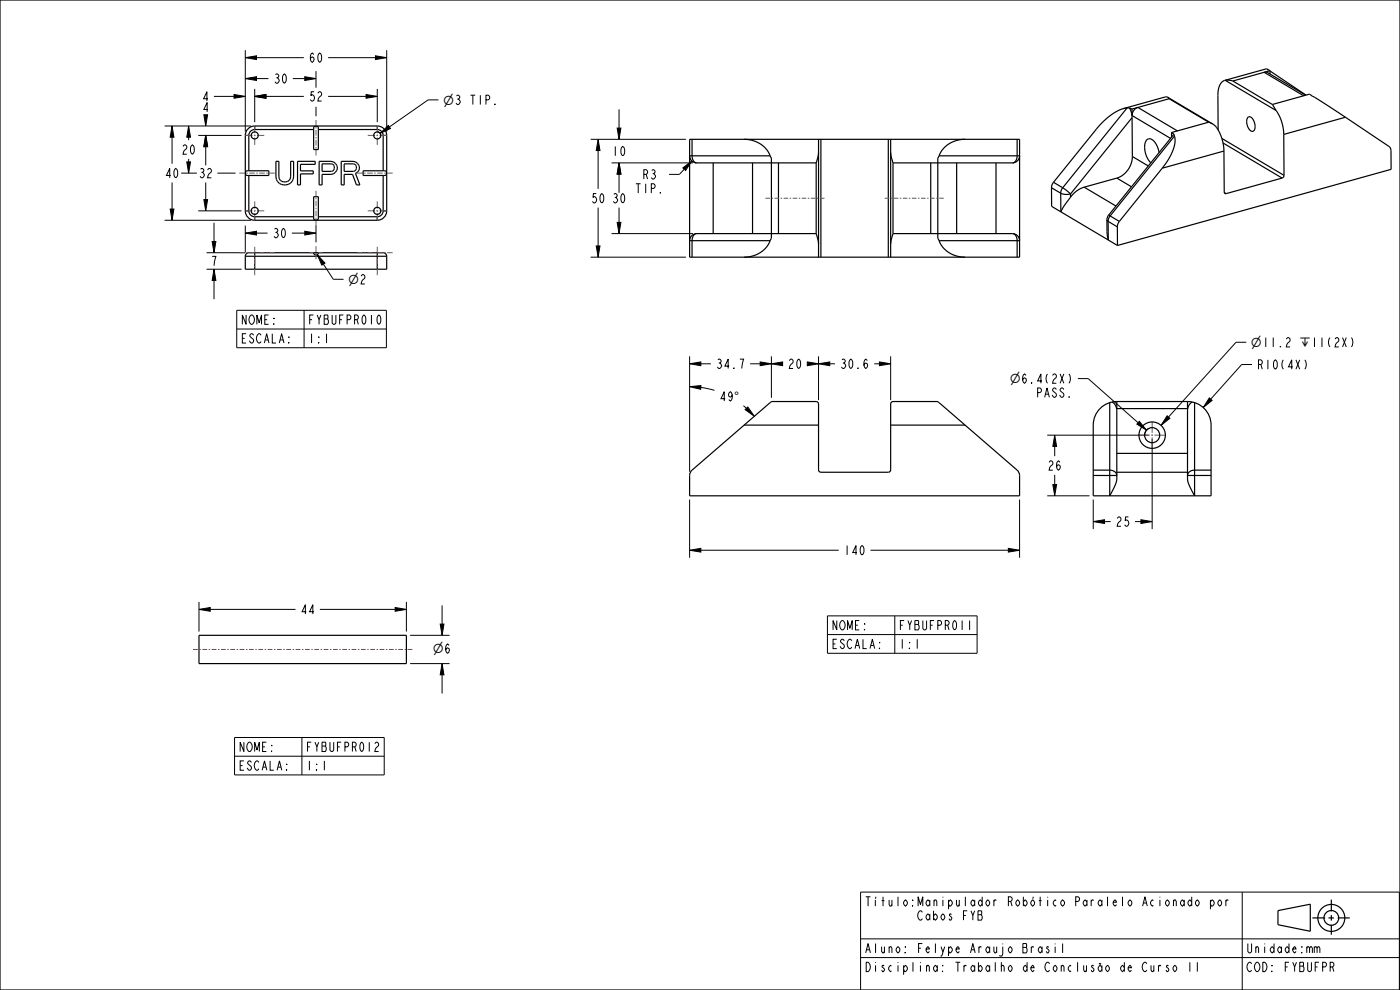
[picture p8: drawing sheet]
<svg xmlns="http://www.w3.org/2000/svg" width="594mm" height="420mm" viewBox="0 0 594 420" stroke-linecap="round" stroke-linejoin="round" font-family="sans-serif">
<g fill="#000">
<path d="M104.1 24.5l4.7-.8v1.6zM104.1 33.3l4.7-.8v1.6zM129.3 32.5l4.8 .8-4.8 .8zM159.3 23.7l4.8 .8-4.8 .8zM73 53.4l.8 4.8h-1.6zM80 53.4l.8 4.8h-1.6zM87.3 57.4l.8 4.8h-1.6zM86.5 48.7h1.6l-.8 4.7zM99.3 40.1l4.8 .8-4.8 .8zM108.1 40.9l4.7-.8v1.6zM155.3 40.1l4.8 .8-4.8 .8zM161.3 56.6l3.5-3.4 .9 1.3z"/>
<path d="M253.8 59.1l.8 4.8h-1.6zM261.9 54.3h1.5l-.8 4.8zM79.2 68.7h1.6l-.8 4.7zM262.6 69.1l.8 4.8h-1.5zM289.7 71.2l3.8-2.9-2.6 4zM72.2 88.7h1.6l-.8 4.7zM86.5 84.7h1.6l-.8 4.7zM104.1 98.9l4.7-.8v1.6zM129.3 98.1l4.8 .8-4.8 .8zM261.9 94.3h1.5l-.8 4.8zM90 102.5h1.6l-.8 4.7zM90.8 114.2l.8 4.8h-1.6z"/>
<path d="M134.6 108.1l3.3 3.5-1.4 .9zM253 104.3h1.6l-.8 4.8zM292.6 154.3l4.8-.8v1.6zM322.5 153.5l4.8 .8-4.8 .8zM327.3 154.3l4.8-.8v1.6zM347.3 154.3l4.8-.8v1.6zM342.5 153.5l4.8 .8-4.8 .8zM373.1 153.5l4.8 .8-4.8 .8zM292.6 164l4.8-.4-.1 1.6zM316.1 173.8l1.2-1.1 2.8 3.9zM513.1 168.8l1.2 1.1-3.8 3zM447.5 184.6l.8 4.8h-1.6z"/>
<path d="M483.4 178.7l3 3.8-4-2.6zM495.2 176.4l1.2 1.1-3.8 3zM446.7 205.6h1.6l-.8 4.7zM292.6 233.4l4.8-.8v1.6zM427.8 232.6l4.8 .8-4.8 .8zM463.8 221.3l4.8-.8v1.6zM484.1 220.5l4.7 .8-4.7 .8zM84.4 258.5l4.8-.8v1.6zM167.7 257.7l4.7 .8-4.7 .8zM186.8 264.8h1.6l-.8 4.7zM187.6 281.5l.8 4.8h-1.6z"/>
</g>
<g fill="none" stroke="#000" stroke-width=".42">
<path d="M104.1 24.5l4.7-.8v1.6zM104.1 33.3l4.7-.8v1.6zM104.1 21.3v34.6M108.1 37.7v14.1M108.8 33.3h5.1M108.8 24.5h20.1M124.2 33.3h5.1M129.3 32.5l4.8 .8-4.8 .8zM134.1 30.2v7M139.2 24.5h20.1M159.3 23.7l4.8 .8-4.8 .8zM160.1 37.7v14.1"/>
<path d="M164.1 21.3v34.6M69.8 53.4h36.7M73 53.4l.8 4.8h-1.6zM73 58.2v11.3M80 53.4l.8 4.8h-1.6zM80 58.2v1.3M84.1 57.4h18.4M86.5 48.7h1.6l-.8 4.7zM87.3 57.4l.8 4.8h-1.6zM90.8 40.9h8.5M99.3 40.1l4.8 .8-4.8 .8zM108.1 40.9l4.7-.8v1.6z"/>
<path d="M112.8 40.9h16.1M134.1 45.3v4M139.2 40.9h16.1M155.3 40.1l4.8 .8-4.8 .8zM160.3 56l1 .6 .3 .8M161.3 56.6l3.5-3.4 .9 1.3zM186 42.4h-4.3l-16.5 11.5M250.6 59.1h40.4M253.8 59.1l.8 4.8h-1.6zM261.9 54.3h1.5l-.8 4.8zM262.6 46.4v7.9M73 77.4v11.3"/>
<path d="M76.9 73.4h6.6M79.2 68.7h1.6l-.8 4.7zM80 67.4v1.3M87.3 62.2v7.9M87.3 77.4v7.3M92.2 73.4h7.7M253.8 63.9v16.2M259.5 69.1h34.5M262.6 69.1l.8 4.8h-1.5zM262.6 73.9v7.9M289.7 71.2l3.8-2.9-2.6 4zM290.3 71.8l-2.1 2.2h-4.3"/>
<path d="M69.8 93.4h36.7M72.2 88.7h1.6l-.8 4.7zM84.1 89.4h18.4M86.5 84.7h1.6l-.8 4.7zM90.8 94.5v8M104.1 98.9l4.7-.8v1.6zM104.1 95.7v11.4M108.8 98.9h4.7M123.8 98.9h5.5M129.3 98.1l4.8 .8-4.8 .8zM134.1 95.7v7.1M253.8 88.1v16.2"/>
<path d="M259.5 99.1h34.5M261.9 94.3h1.5l-.8 4.8zM262.6 88.1v6.2M87.6 114.2h14.9M87.6 107.2h16.4M90 102.5h1.6l-.8 4.7zM90.8 114.2l.8 4.8h-1.6zM90.8 119v7.9M134.6 108.1l3.3 3.5-1.4 .9zM137.2 112l4.2 6.5h4.4M153.2 117.2l.6-.7h.4l.6 .7a1.54 1.54 0 0 1-1 1.6l-.6 1.7h1.6M250.6 109.1h40.4"/>
<path d="M253 104.3h1.6l-.8 4.8zM100.4 131.6h63.5v15.9h-63.5zM100.4 139.6h63.5M129 131.6v15.9M292.6 154.3l4.8-.8v1.6zM292.6 151.2v48.9M297.4 154.3h4.2M318.3 154.3h4.2M322.5 153.5l4.8 .8-4.8 .8zM327.3 154.3l4.8-.8v1.6zM327.3 151.2v17.6M332.1 154.3h.1"/>
<path d="M342.5 154.3h.1M342.5 153.5l4.8 .8-4.8 .8zM347.3 154.3l4.8-.8v1.6zM347.3 151.2v18.6M352.1 154.3h2.2M370.9 154.3h2.2M373.1 153.5l4.8 .8-4.8 .8zM377.9 151.2v18.6M528.8 145.2h-4.4l-28.6 31.7M531.2 154.6h-4.4l-13.1 14.7M292.6 164l4.8-.4-.1 1.6zM297.3 164.4l5.8 1.2"/>
<path d="M315.4 172.1l1.3 1.1M316.1 173.8l1.2-1.1 2.8 3.9zM457.3 160.6h4.4l21.2 18.7M483.4 178.7l3 3.8-4-2.6zM495.2 176.4l1.2 1.1-3.8 3zM513.1 168.8l1.2 1.1-3.8 3zM444.3 184.6h43M447.5 184.6l.8 4.8h-1.6zM447.5 189.4v4.1M487.6 181.7l-1.6 1.4-.4 1.5M488.8 186.2v38.3M292.6 211.9v24.7"/>
<path d="M432.6 211.9v24.7M444.3 210.3h18M446.7 205.6h1.6l-.8 4.7zM447.5 201.5v4.1M463.8 211.9v12.6M292.6 233.4l4.8-.8v1.6zM297.4 233.4h58.4M369.3 233.4h58.5M427.8 232.6l4.8 .8-4.8 .8zM463.8 221.3l4.8-.8v1.6zM468.6 221.3h2.6M481.6 221.3h2.5"/>
<path d="M484.1 220.5l4.7 .8-4.7 .8zM84.4 258.5l4.8-.8v1.6zM84.4 255.4v12.5M89.2 258.5h36.2M135.7 258.5h32M167.7 257.7l4.7 .8-4.7 .8zM172.4 255.4v12.5M187.6 256.8v8M174 269.5h16.7M186.8 264.8h1.6l-.8 4.7zM190.5 273.9l-.6-.7a2.68 2.68 0 0 0 0 4 1.31 1.31 0 0 0 0-2.4l-.6 .4-.2 .6M351.1 261.3h63.5v15.9h-63.5z"/>
<path d="M351.1 269.2h63.5M379.6 261.3v15.9M174 281.5h16.7M187.6 281.5l.8 4.8h-1.6zM187.6 286.3v7.9M99.5 312.9h63.5v15.9h-63.5zM128.1 312.9v15.9M99.5 320.8h63.5M527.1 378.5v41.5M365.1 398.3h228.6M520.1 381.8v2.6M521.1 382.1l-.6-.3-.4 .6"/>
<path d="M365.1 406.2h228.6M508 408.2v4M365.1 420v-41.5h228.6v41.5"/>
</g>
<g fill="none" stroke="#000" stroke-width=".51">
<path d="M0 0h594v420h-594zM519.8 34.1a5.3 5.3 0 0 0-3.1 5.6l.1 15.4M519.8 34.1l3.3 .3M519.8 34.1l21.7 12.8M523.1 34.4l16.8 9.9M537.6 29.3l1.2 .7M537.6 29.3l.6 .3M537.6 29.3l-17.8 4.8M538.8 30l.1 1.4M538.8 30l-15.7 4.4M538.8 30.1l15.3 10.3M104.1 57.4v32"/>
<path d="M104.1 57.4h1.5M105.6 57.4v15M108.1 53.4a4 4 0 0 0-4 4M108.1 54.9l-1.1 .3-.9 .7-.5 1.5M108.1 53.4v1.5M108.1 54.9h25M108.1 53.4h52M133.1 54.9a1.06 1.06 0 0 1 1-1.4 1.06 1.06 0 0 1 1 1.4M133.1 54.9v8.5M135.1 54.9v8.5M135.1 54.9h25M160.1 53.4a4 4 0 0 1 4 4"/>
<path d="M160.1 54.9l1.1 .3 .8 .7 .6 1.5M160.1 53.4v1.5M162.6 57.4h1.5M162.6 57.4v15M164.1 57.4v32M292.6 59.1h140v50h-140zM293.6 59.1v7a2.58 2.58 0 0 0 2 3M315.7 59.1a11.5 11.5 0 0 1 11.1 7M347.3 59.1v50M348.3 59.1v50M376.9 59.1v50M377.9 59.1v50"/>
<path d="M409.5 59.1a11.5 11.5 0 0 0-11.1 7M431.6 59.1v7a2.58 2.58 0 0 1-2 3M476.6 46.1a25.3 25.3 0 0 0-11.4 8.7l-18.2 22.5M478.2 45.8l-1.6 .3M478.2 45.8l-27.3 33.9M479.2 45.8l1.1 .5M479.2 45.8h-1M479.2 45.8l.8 1.7 .3 2.4M480.3 46.3v2.7M480.3 49a3.7 3.7 0 0 1 2.5-3.4l16.8 9.9M480.3 49l16.3 9.7M480.3 49.9l.1 16.5"/>
<path d="M480.3 49.9l-26.1 32.4M495.4 41.3l-1.1-.1-17.7 4.9M495.4 41.3l.7 .6M495.4 41.3l19.1 11.3M496.1 41.9l16.7 9.9M496.1 41.9l-15.8 4.4M497.1 56.2l1.1 .9M497.1 56.2v2M498.2 57.1l-27.9 34.2M498.2 57.1l.1 .7M498.3 57.8a13.3 13.3 0 0 1-2.8 10.2l-2.4 3.4M498.3 57.8l-27.3 33.8"/>
<path d="M512.8 51.8l1.7 .8M512.8 51.8l-15.7 4.4M514.5 52.6a9 9 0 0 1 3.9 6.1l.9 5.4M518.4 58.7l26.4 15.7M539.9 44.3l15.7-4.4 15.3 9.8M539.9 44.3l1.6 2.6M541.5 46.9a18.4 18.4 0 0 1 3.2 10.1M544.7 57l.1 17.4M554 40.4l-16.1-9.6-1.5-.1 16.7 9.9M570.9 49.7l18.8 12.7 .5 1.5v7.9l-116.1 32.3M570.9 49.7l-26.2 7.3M105.6 72.4a1.06 1.06 0 0 0-1.4 1 1.06 1.06 0 0 0 1.4 1"/>
<path d="M105.6 74.4v15M105.6 74.4h8.5M105.6 72.4h8.5M117.1 68.4h1.2v6.6a2.53 2.53 0 0 0 2.5 2.2 2.53 2.53 0 0 0 2.5-2.2v-6.6h1.3v6.6a3.8 3.8 0 0 1-3.8 3.5 3.8 3.8 0 0 1-3.7-3.5zM126.2 68.4h7.5v1.3h-6.2v2.8h5.4v1.3h-5.4v4.6h-1.3zM135.4 68.4h5a2.77 2.77 0 0 1 2.7 2.8 2.77 2.77 0 0 1-2.7 2.8h-3.7v4.4h-1.3zM136.7 69.5h3.9a1.63 1.63 0 0 1 1.3 1.6 1.63 1.63 0 0 1-1.3 1.6h-3.9zM144.8 68.4h5a2.64 2.64 0 0 1 2.7 2.2 2.64 2.64 0 0 1-1.7 3l1.9 4.8h-1.5l-1.6-4.4h-3.6v4.4h-1.2zM146 69.5h4a1.63 1.63 0 0 1 1.3 1.6 1.63 1.63 0 0 1-1.3 1.6h-4zM154.1 74.4h8.5M154.1 72.4h8.5M162.6 72.4a1.06 1.06 0 0 1 1.4 1 1.06 1.06 0 0 1-1.4 1"/>
<path d="M162.6 74.4v15M295.6 69.1h50.7M302.6 69.1v30M319.3 69.1v30M326.8 66.1h-34.2l.7 1.9 1 .8 1.3 .3M326.8 66.1l.5 1v34l-.5 1M330.3 69.1v30M346.3 69.1v30M347.3 64.7l-1 4.4M377.9 64.7l1 4.4M378.9 69.1h50.7M378.9 69.1v30"/>
<path d="M394.9 69.1v30M398.4 66.1h34.2l-.7 1.9-1 .8-1.3 .3M398.4 66.1l-.5 1v34l.5 1M405.9 69.1v30M422.6 69.1v30M446.1 79.7l.1 7.8 27.9 16.6M446.1 79.7l3.9 2.3M447 77.3l-.9 2.4M447 77.3l3.9 2.4M450.9 79.7l3.3 2.6M450.9 79.7l-.9 2.3M460 79.4l-3.1 1.6-2.7 2.6"/>
<path d="M460 79.4l13.5 8M473.9 75.6l6.2 3.6M473.9 75.6l-13.9 3.8M480.4 66.4a9.8 9.8 0 0 1-6.5 9.2M480.4 66.4l6.8 4M493.1 71.4l-18.2 22.5M518.9 60.7l25.1 14.8M519.3 64.1l.1 17.4 .3 .6h.6M519.3 64.1l-26.2 7.3M544 75.5l-23.7 6.6M544.8 74.4l-.2 .7-.6 .4M104.1 89.4a4 4 0 0 0 4 4"/>
<path d="M104.1 89.4h1.5M105.6 89.4l.5 1.6 .9 .7 1.1 .2M108.1 91.9v1.5M108.1 93.4h52M108.1 91.9h25M133.1 91.9a1.06 1.06 0 0 0 1 1.5 1.06 1.06 0 0 0 1-1.5M133.1 83.4v8.5M135.1 91.9h25M135.1 83.4v8.5M160.1 91.9v1.5M162.6 89.4l-.6 1.6-.8 .7-1.1 .2M162.6 89.4h1.5"/>
<path d="M164.1 89.4a4 4 0 0 1-4 4M295.6 99.1l-1.9 .7-.8 1-.3 1.3h34.2M295.6 99.1a2.5 2.5 0 0 0-2 3v7M295.6 99.1h50.7M346.3 99.1l1 4.4M378.9 99.1l-1 4.4M378.9 99.1h50.7M429.6 99.1l1.3 .3 1 .8 .7 1.9h-34.2M429.6 99.1a2.5 2.5 0 0 1 2 3v7M450 82l2 .5 2.2-.2M450 82l.1 7.9 1.4-2.6 2.7-3.7M454.2 82.3v1.3"/>
<path d="M469.7 93.3v5.5l.5 3v-7.9M469.7 93.3l.5 .6M470.2 93.9l3.9 2.3M470.3 91.3l-.6 2M470.3 91.3l.7 .3M471 91.6l-.8 2.3M471 91.6l3.9 2.3M474.1 96.2v7.9M474.9 93.9l-.8 2.3M519.4 81.7l.9 .4M104.1 108.7l.3-.9 1.2-.6h27.5a1 1 0 0 0 1 1 1 1 0 0 0 1-1h27.5l1.2 .6 .3 .9M104.1 108.7v5.5h60v-5.5"/>
<path d="M104.1 108.7h60M108.1 107.2v7M160.1 107.2v7M326.8 102.1a11.5 11.5 0 0 1-11.1 7M398.4 102.1a11.5 11.5 0 0 0 11.1 7M471.8 170.6a4 4 0 0 1 2 3.7v28.9a18 18 0 0 1-3 7.1v-39.5M473.8 170.3a10 10 0 0 0-10 10v30h50v-30a10 10 0 0 0-10-10M473.8 170.3h30M473.8 170.3v3h30v-3M505.9 170.6a4 4 0 0 0-2.1 3.7v28.9a18 18 0 0 0 3 7.1v-39.5M293.6 199.4l33.7-29.1h19l.7 .3 .3 .7v28l.3 .8 .7 .2h29l.6-1v-28l.3-.7 .7-.3h19l34 29.5 .7 1.9v8.6h-140v-9.1zM315.7 180.3h31.6"/>
<path d="M377.9 180.3h31.6M463.8 199.4h7a2.71 2.71 0 0 1 3 2.3h-10M473.8 192.3h30M513.8 199.4h-7a2.71 2.71 0 0 0-3 2.3h10M473.8 200.3h30M542.2 386.3l13.7-2.7v11.5l-13.7-2.8zM556.8 389.4h5.5M563.7 389.4h2.3M564.9 381.7v5M564.9 388.2v2.4M564.9 392.3v4.3M567.5 389.4h5.2"/>
<circle cx="564.9" cy="389.4" r="5.7"/>
<circle cx="564.9" cy="389.4" r="3.1"/>
</g>
<!-- layer: 02___PRT_ALL_AXES -->
<g fill="none" stroke="#785055" stroke-width=".42">
<path d="M104 57.4h3.1M107.8 57.4h.6M108.1 53.4v3.1M108.1 57.1v.7M108.1 58.4v3.1M109 57.4h3.1M134.1 50.9v2.4M134.1 53.9v.6M134.1 55.2v2.3M134.1 58.1v.7M134.1 59.4v2.3M156 57.4h3.1"/>
<path d="M159.8 57.4h.6M160.1 53.4v3.1M160.1 57.1v.7M160.1 58.4v3.1M161 57.4h3.1M101.5 73.4h2.4M104.5 73.4h.6M105.8 73.4h2.3M108.8 73.4h.6M110 73.4h2.4M113 73.4h.6M114.3 73.4h2.3"/>
<path d="M134.1 62.4v.6M134.1 63.6v2.4M151.5 73.4h2.4M154.5 73.4h.6M155.8 73.4h2.3M158.8 73.4h.6M160 73.4h2.4M163 73.4h.6M164.3 73.4h2.3M104 89.4h3.1M107.8 89.4h.6M108.1 85.4v3.1"/>
<path d="M108.1 89.1v.7M108.1 90.4v3.1M109 89.4h3.1M134.1 80.9v2.4M134.1 83.9v.6M134.1 85.2v2.3M134.1 88.1v.7M134.1 89.4v2.3M134.1 92.4v.6M134.1 93.6v2.4M156 89.4h3.1M159.8 89.4h.6"/>
<path d="M160.1 85.4v3.1M160.1 89.1v.7M160.1 90.4v3.1M161 89.4h3.1M324.8 84.1h1.9M327.3 84.1h.7M328.6 84.1h2M331.2 84.1h.6M332.5 84.1h1.9M335 84.1h.7M336.3 84.1h2M338.9 84.1h.6"/>
<path d="M340.2 84.1h1.9M342.8 84.1h.6M344 84.1h2M346.6 84.1h.6M347.9 84.1h1.9M375.4 84.1h1.9M377.9 84.1h.7M379.2 84.1h2M381.8 84.1h.6M383.1 84.1h1.9M385.6 84.1h.7M386.9 84.1h2"/>
<path d="M389.5 84.1h.6M390.8 84.1h1.9M393.4 84.1h.6M394.6 84.1h2M397.2 84.1h.6M398.5 84.1h1.9M101.5 107.2h2.4M104.5 107.2h.6M105.8 107.2h2.3M108.1 104.7v2.7M108.1 108.1v.6M108.1 109.3v2.8"/>
<path d="M108.1 112.7v.7M108.1 114v2.8M108.8 107.2h.6M110 107.2h2.4M113 107.2h.6M114.3 107.2h2.3M131.3 107.2h1.8M134.1 104.4v5.6M135.1 107.2h1.8M151.5 107.2h2.4M154.5 107.2h.6M155.8 107.2h2.3"/>
<path d="M158.8 107.2h.6M160 107.2h2.4M160.1 104.7v2.7M160.1 108.1v.6M160.1 109.3v2.8M160.1 112.7v.7M160.1 114v2.8M163 107.2h.6M164.3 107.2h2.3M488.8 178.9v4.8M483.1 184.6h4.8M488.5 184.6h.7"/>
<path d="M488.8 184.3v.6M488.8 185.6v4.8M489.8 184.6h4.8M81.9 275.5h2M84.6 275.5h.6M85.8 275.5h2.1M88.5 275.5h.7M89.8 275.5h2.1M92.5 275.5h.6M93.8 275.5h2M96.4 275.5h.7M97.7 275.5h2.1"/>
<path d="M100.4 275.5h.6M101.7 275.5h2M104.4 275.5h.6M105.6 275.5h2.1M108.3 275.5h.7M109.6 275.5h2M112.3 275.5h.6M113.5 275.5h2.1M116.2 275.5h.7M117.5 275.5h2.1M120.2 275.5h.6M121.5 275.5h2"/>
<path d="M124.2 275.5h.6M125.4 275.5h2.1M128.1 275.5h.6M129.4 275.5h2M132.1 275.5h.6M133.3 275.5h2.1M136 275.5h.7M137.3 275.5h2M140 275.5h.6M141.3 275.5h2M143.9 275.5h.7M145.2 275.5h2.1"/>
<path d="M147.9 275.5h.6M149.2 275.5h2M151.9 275.5h.6M153.1 275.5h2.1M155.8 275.5h.6M157.1 275.5h2M159.8 275.5h.6M161 275.5h2.1M163.7 275.5h.7M165 275.5h2.1M167.7 275.5h.6M169 275.5h2"/>
<path d="M171.6 275.5h.7M172.9 275.5h2.1"/>
</g>
<g fill="none" stroke="#000" stroke-width=".51">
<path d="M529.5 49.8a1.77 1.77 0 0 1 2.5 1.5 3.2 3.2 0 0 1-.6 4.4 4.3 4.3 0 0 1-1.9-5.9zM114.1 72.4v2M133.1 63.4h2M154.1 72.4v2M491.8 64.7a6 6 0 0 0-4.3-5.8 3.9 3.9 0 0 0-1.7 5l1 3.1 1.5 2.1M133.1 83.4h2M133.1 107.2h2M84.4 269.5h88v12h-88z"/>
<circle cx="108.1" cy="57.4" r="1.5"/>
<circle cx="160.1" cy="57.4" r="1.5"/>
<circle cx="108.1" cy="89.4" r="1.5"/>
<circle cx="160.1" cy="89.4" r="1.5"/>
<circle cx="488.8" cy="184.6" r="5.6"/>
<circle cx="488.8" cy="184.6" r="3.2"/>
</g>
<g font-size="5.5">
<text x="188" y="44.4">⌀3 TIP.</text>
<text x="188" y="44.4">⌀</text>
<text x="147.7" y="120.5">⌀</text>
<text x="530.8" y="147.2">⌀11.2 ↧11(2X)</text>
<text x="530.8" y="147.2">⌀</text>
<text x="551.3" y="147.2">↧</text>
<text x="428.4" y="162.6">⌀6.4</text>
<text x="428.4" y="162.6">⌀</text>
<text x="311.5" y="170.1">°</text>
<text x="183.6" y="277.2">⌀</text>
</g>
<g font-size="5.2">
<text x="130.9" y="26.5">60</text>
<text x="115.9" y="35.3">30</text>
<text x="85.6" y="42.9">4</text>
<text x="85.7" y="47.5">4</text>
<text x="130.9" y="42.9">52</text>
<text x="76.9" y="65.4">20</text>
<text x="259.5" y="66.1">10</text>
<text x="69.8" y="75.4">40</text>
<text x="84.1" y="75.4">32</text>
<text x="272.4" y="76">R3</text>
<text x="269.2" y="81.9">TIP.</text>
<text x="250.6" y="86.1">50</text>
<text x="259.5" y="86.1">30</text>
<text x="115.5" y="100.9">30</text>
<text x="89.2" y="112.7">7</text>
<text x="102" y="137.6">NOME:</text>
<text x="130.6" y="137.6">FYBUFPR010</text>
<text x="102" y="145.5">ESCALA:</text>
<text x="130.6" y="145.5">1:1</text>
<text x="303.6" y="156.3">34.7</text>
<text x="334.1" y="156.3">20</text>
<text x="356.2" y="156.3">30.6</text>
<text x="533.2" y="156.6">R10(4X)</text>
<text x="442.6" y="162.6">(2X)</text>
<text x="305.1" y="170.1">49°</text>
<text x="439.5" y="168.6">PASS.</text>
<text x="444.3" y="199.5">26</text>
<text x="473.2" y="223.3">25</text>
<text x="357.8" y="235.4">140</text>
<text x="127.4" y="260.5">44</text>
<text x="352.7" y="267.2">NOME:</text>
<text x="381.2" y="267.2">FYBUFPR011</text>
<text x="352.7" y="275.2">ESCALA:</text>
<text x="381.2" y="275.2">1:1</text>
<text x="101.1" y="318.8">NOME:</text>
<text x="129.7" y="318.8">FYBUFPR012</text>
<text x="101.1" y="326.8">ESCALA:</text>
<text x="129.7" y="326.8">1:1</text>
<text x="366.7" y="384.4">Título:Manipulador Robótico Paralelo Acionado por</text>
<text x="388.4" y="390.4">Cabos FYB</text>
<text x="366.7" y="404.3">Aluno: Felype Araujo Brasil</text>
<text x="528.6" y="404.3">Unidade:mm</text>
<text x="366.7" y="412.2">Disciplina: Trabalho de Conclusão de Curso II</text>
<text x="528.6" y="412.2">COD: FYBUFPR</text>
</g>
</svg>
